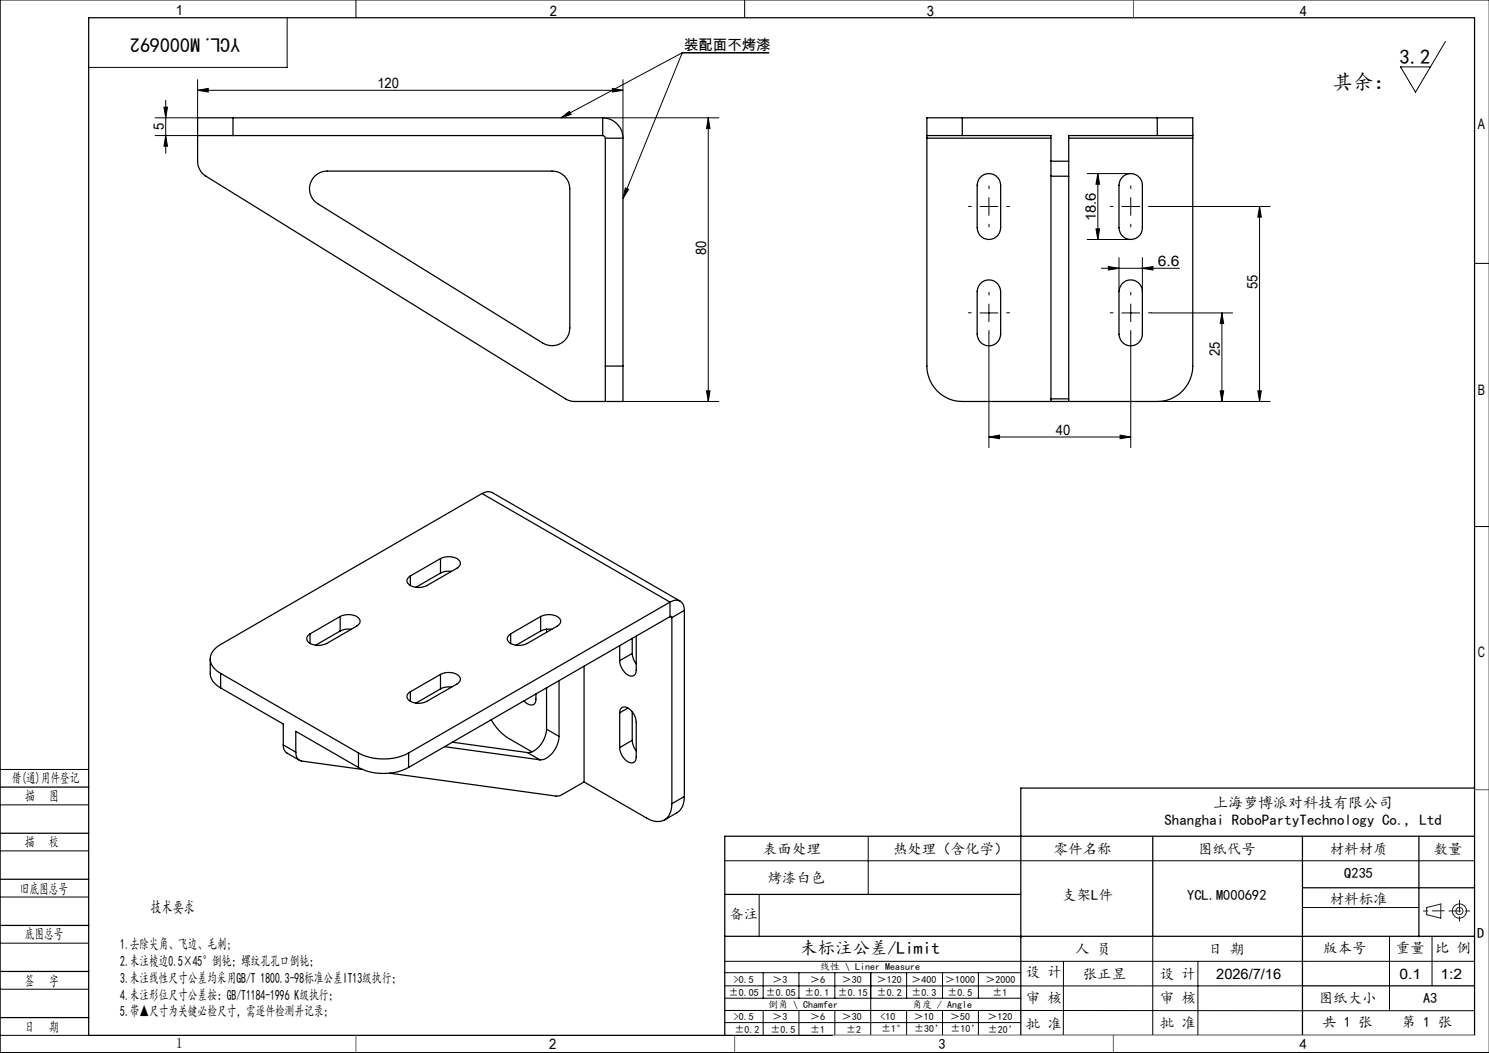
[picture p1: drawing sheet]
<svg xmlns="http://www.w3.org/2000/svg" width="420mm" height="297mm" viewBox="0 0 420 297" stroke-linecap="round" stroke-linejoin="round" font-family="sans-serif">
<g fill="none" stroke="#000" stroke-width=".28">
<path d="M100.4 0v5M210 0v5M420 0h-419.9v297h419.9M81 5v14h-56M192.4 14.9h24.5M192.4 14.9l-34.2 18.3M192.4 14.9l-16.7 41.1M407.7 11.7l-8.4 14.3-4.3-7.1h8.5M43.7 38.2h12M46.2 30.2h1l-.5 3zM46.7 38.2l.5 3h-1zM46.7 28.3v14.9"/>
<path d="M55.7 25.5l3-.6v1.1zM55.7 22.5v10.7h-12M55.7 25.5h120M158.2 33.2l2.4-1.8 .5 .9zM170 33.2h32.8M172.7 24.9l3 .6-3 .5zM175.7 22.5v16.5M199.8 33.2l.5 3.1h-1zM199.8 33.2v80M176.4 53l.9 .4-1.6 2.6zM276.4 58.2h5M278.9 55.7v5"/>
<path d="M306.7 49h12.2M309.7 49v18.6M309.7 49l.5 3h-1.1zM316.4 58.2h5.1M318.9 55.7v5M324.7 58.2h33.6M355.3 58.2v55M355.3 58.2l.5 3h-1zM306.7 67.6h12.2M309.1 64.6h1.1l-.5 3zM310.7 75.7h22M312.6 75.2l3 .5-3 .5z"/>
<path d="M315.6 72.7v9.5M322.2 75.7l3-.5v1zM322.2 72.7v9.5M415.9 74.3h4.1M276.4 88.3h5M278.9 85.8v4.9M278.9 94v32.3M316.4 88.3h5.1M318.9 85.8v4.9M318.9 94v32.3M324.7 88.3h23M344.7 88.3v24.9"/>
<path d="M344.7 88.3l.5 3h-1zM175.7 113.2h27.1M199.3 110.2h1l-.5 3zM326.4 113.2h31.9M344.2 110.2h1l-.5 3zM354.8 110.2h1l-.5 3zM278.9 123.3l3-.6v1.1zM278.9 123.3h40M315.9 122.7l3 .6-3 .5zM415.9 148.5h4.1M0 217h25M0 227h25"/>
<path d="M0 240h25M244.9 236v16.3M0 253h25M204.4 242.8h211.5M214.1 252.4v11.8M367.4 256h32.8M0 266h25M0 279h25M204.4 271.1h211.5M204.4 278.1h163M204.4 274.4h83.5M215.3 274.4v7.1"/>
<path d="M225.4 274.4v7.1M235.5 274.4v7.1M245.6 274.4v17.6M255.7 274.4v7.1M265.9 274.4v7.1M276 274.4v7.1M300 271.1l-.1 21M325.2 264.1v27.9M337.9 271.1v20.9M391.9 264.1v21M403.9 264.1v14M0 292h25"/>
<path d="M204.4 285l211.5 .1M204.4 288.4h83.5M204.5 281.5h83.5M215.3 285v7M225.4 285v7M235.5 285v7M255.7 285v7M265.9 285v7M276 285v7M287.9 292h128"/>
</g>
<g fill="none" stroke="#191924" stroke-width=".28">
<path d="M402.4 256l4-1v4l-4-1z"/>
<circle cx="411.7" cy="257" r="1"/>
<circle cx="411.7" cy="257" r="2"/>
</g>
<g fill="none" stroke="#000" stroke-width=".28" stroke-dasharray="30.5 1.3 1.3 1.3">
<path d="M274 58.2h-.8M279 53.2v-.8M284 58.2h.8M314 58.2h-.8M319 53.2v-.8M324 58.2h.8M279 63.2v.8M319 63.2v.8M274 88.2h-.8M279 93.2v.8M279 83.2v-.8M284 88.2h.8"/>
<path d="M314 88.2h-.8M319 93.2v.8M319 83.2v-.8M324 88.2h.8"/>
</g>
<g fill="none" stroke="#000" stroke-width=".35">
<path d="M25 5h390.9v287h-390.9zM55.7 38.2h10M65.7 33.2h-10v12.3a5 5 0 0 0 2.4 4.2l101.7 63 2 .5h13.9v-9.9M65.7 33.2v5M65.7 33.2h104.3M65.7 38.2h104.3M170 33.2a5.8 5.8 0 0 1 5.7 5.8M170 38.2l.6 .4 .1 .4M170 33.2v5M170.7 39h5M170.7 39v64.3M175.7 39v64.3"/>
<path d="M261.4 38.2h10M261.4 38.2v.8M261.4 39v64.3a10 10 0 0 0 10 9.9h55a10 10 0 0 0 10-9.9v-64.3M261.4 39h35M271.4 33.2h-10v5M271.4 33.2h55M271.4 38.2h25v7.3M271.4 33.2v5M301.4 39h35M326.4 33.2h10v5M326.4 38.2h10M326.4 38.2h-25v7.3"/>
<path d="M326.4 33.2v5M336.4 38.2v.8M88.9 49.6a4.7 4.7 0 0 1 3.4-1.3h63.4a4.9 4.9 0 0 1 5 4.9v39.3a5 5 0 0 1-7.6 4.3l-63.4-39.3a5 5 0 0 1-.8-7.9zM276.4 50.2a3.3 3.3 0 0 1 3.6-1.1 3.3 3.3 0 0 1 2.3 3.1v12a3.3 3.3 0 0 1-3.4 3.4 3.3 3.3 0 0 1-3.3-3.4v-12l.4-1.4zM296.4 45.5v4.2M296.4 49.7h5M296.4 45.5h5M296.4 49.7v62.8M301.4 45.5v4.2M301.4 49.7v62.8M316.4 50.2a3.3 3.3 0 0 1 3.6-1.1 3.3 3.3 0 0 1 2.2 3.1v12a3.3 3.3 0 0 1-3.3 3.4 3.3 3.3 0 0 1-3.3-3.4v-12l.4-1.4zM316.9 79.7a3.3 3.3 0 0 1 3.5-.4 3.3 3.3 0 0 1 1.8 2.9v12.1a3.3 3.3 0 0 1-3.3 3.2 3.3 3.3 0 0 1-3.3-3.2v-12.1a3.5 3.5 0 0 1 1.3-2.5z"/>
<path d="M276.4 80.2a3.3 3.3 0 0 1 3.6-1.1 3.3 3.3 0 0 1 2.3 3.1v12.1a3.3 3.3 0 0 1-3.4 3.2 3.3 3.3 0 0 1-3.3-3.2v-12.1l.4-1.4zM170.7 103.3v9.9M170.7 103.3h5M296.4 112.5v.7M296.4 112.5h5M301.4 112.5v.7M136 139.2l-73.8 42.6a4.7 4.7 0 0 0-2.8 4.8 5.3 5.3 0 0 0 2.8 3.3M136 139.2a3.1 3.1 0 0 1 2.8-.3l53 30.6M136 139.2l53 30.6M124.2 157.5a4.7 4.7 0 0 1 5.5 .8 1.35 1.35 0 0 1-.8 2l-8.5 4.9a4.7 4.7 0 0 1-5.4-.8 1.35 1.35 0 0 1 .7-1.9M124.2 157.5l-8.5 5M124.2 157.5v4.1"/>
<path d="M87.5 178.8v2.7M96 173.9a4.7 4.7 0 0 1 5.4 .7 1.35 1.35 0 0 1-.8 2l-8.5 4.9a4.7 4.7 0 0 1-5.4-.7 1.42 1.42 0 0 1 .8-2M96 173.9l-8.5 4.9M96 173.9v4.1M96 178l-7 4M99.1 177.5l-.4-.1a4.6 4.6 0 0 0-2.7 .6M115.7 162.5v2.7M124.2 161.6l-6.9 4.1M127.4 161.1l-1.9 .1-1.3 .4M144 178.8v2.7M152.5 173.9a4.7 4.7 0 0 1 5.5 .7 1.35 1.35 0 0 1-.8 2l-8.5 4.9a4.7 4.7 0 0 1-5.4-.7 1.35 1.35 0 0 1 .7-2M152.5 173.9l-8.5 4.9"/>
<path d="M152.5 178l-6.9 4M152.5 173.9v4.1M154.2 177.4v.9M155.6 177.5h-1.8l-1.3 .5M179.5 179.4v9.7a1.42 1.42 0 0 1-.7 1.5 1.42 1.42 0 0 1-1.7-.2l-1.4-1.5a4.5 4.5 0 0 1-.9-2.6M189 169.8a2.47 2.47 0 0 1 2.8-.3 2.47 2.47 0 0 1 1.2 2.7M189 173.9h.4l.1 .3M189 169.8l-73.7 42.6M189 169.8v4.1M189 173.9l-73.7 42.6M189 173.9l.5 .3M189.5 174.2v52.5"/>
<path d="M193 172.2l-3.5 2M193 172.2v52.4M59.3 185.8v4.1a4.9 4.9 0 0 0 2.9 4.1M62.2 189.9l38.9 22.5M62.2 194l17.7 10.2v5.9M62.2 189.9v4.1M115.7 195.1v2.7M124.2 190.2a4.1 4.1 0 0 1 5.7 1.1 1.63 1.63 0 0 1-1 1.6l-8.5 4.9a4.6 4.6 0 0 1-5.4-.7 1.35 1.35 0 0 1 .7-2M124.2 190.2l-8.5 4.9M124.2 190.2v4.1M124.2 194.3l-6.9 4M127.4 193.8h-1.9l-1.3 .5"/>
<path d="M151.2 195.7a2.64 2.64 0 0 1-.9 3.1 2.84 2.84 0 0 1-2.5-1.1M154.2 194v11.7M157.7 192v15.7M164.7 187.9v32.7M174.8 182.1v4.2M177.1 199.7l-2.3 1.3M178.3 184.3l.5 2 .7 1M178.3 184.3l-3.5 2M178.3 180.1v4.2M79.9 210.1l.3 1.4 .4 .6 3.9 2.4M79.9 210.1l3.5 2.1M83.4 212.2a2.22 2.22 0 0 0 1.7 2.5l17.1 2.3"/>
<path d="M83.4 212.2v-5.9l17.7 10.2M101.1 212.4a15.6 15.6 0 0 0 14.2 0M101.1 216.5a15.6 15.6 0 0 0 14.2 0M101.1 212.4v4.1M109.9 218.1l46.9 6.4 1.6-.3 6.3-3.6M115.3 212.4v4.1M125.4 210.6l26.9 3.7M127.6 209.3l21.2 3M138.5 203l1.5 2.2a12.9 12.9 0 0 0 3.5 3.1l6.5 3.8M148.8 212.3l3.5 2M154.2 205.7a7.3 7.3 0 0 1-4.8 6.6h-.6M154.2 205.7l3.5 2"/>
<path d="M157.7 207.7a7.2 7.2 0 0 1-4.8 6.6h-.6M174.8 201a1.42 1.42 0 0 1 .7-1.5 1.42 1.42 0 0 1 1.6 .2l1.5 1.4a4.5 4.5 0 0 1 .9 2.6v9.8a1.42 1.42 0 0 1-.7 1.5 1.42 1.42 0 0 1-1.7-.1l-1.4-1.4a4.5 4.5 0 0 1-.9-2.6M174.8 201v9.9M178.3 208.8l.5 2 .7 1M178.3 200.8v8M178.3 208.8l-3.5 2.1M0 222h25M0 235h25M164.7 220.6l17.7 10.1a4.2 4.2 0 0 0 6.5-1.2l.4-.8 .2-2M193 224.6a4.9 4.9 0 0 1-2 4.6l-3.6 2.1M193 224.6l-3.5 2.1M325.2 235.9v28.2"/>
<path d="M367.4 235.9v56.1M400.2 235.9v28.3M415.9 235.9h-211.5v56.1M415.9 222.3h-128v69.7M0 248h25M204.4 252.3h83.5M367.4 250.4h48.5M0 261h25M0 274h25M204.4 264.1h211.5M367.4 278.1h48.5M0 287h25"/>
</g>
<path d="M407.4 256.9l-5.9 .1M408.7 256.9h6M411.7 253.9v6" fill="none" stroke="#191924" stroke-width=".28" stroke-dasharray="6.3 1.3 1.3 1.3" stroke-dashoffset="3"/>
<path d="M235 292h180.9" fill="none" stroke="#c0c0c0" stroke-width=".28"/>
<path d="M319.7 0v5M415.9 222.7h4.1M100.4 292v5M207.2 292v5M314 292v5" fill="none" stroke="#00f" stroke-width=".28"/>
<path d="M406.4 255h.1" fill="none" stroke="#0ff" stroke-width=".28"/>
<g fill="#000">
<path d="M46.2 30.2h1l-.5 3zM46.7 38.2l.5 3h-1z"/>
<path d="M158.2 33.2l2.4-1.8 .5 .9zM176.4 53l.9 .4-1.6 2.6z"/>
<path d="M172.7 24.9l3 .6-3 .5zM55.7 25.5l3-.6v1.1z"/>
<path d="M199.8 33.2l.5 3.1h-1zM199.3 110.2h1l-.5 3z"/>
<path d="M309.7 49l.5 3h-1.1zM309.1 64.6h1.1l-.5 3z"/>
<path d="M312.6 75.2l3 .5-3 .5zM322.2 75.7l3-.5v1z"/>
<path d="M344.2 110.2h1l-.5 3zM344.7 88.3l.5 3h-1zM354.8 110.2h1l-.5 3zM355.3 58.2l.5 3h-1z"/>
<path d="M278.9 123.3l3-.6v1.1zM315.9 122.7l3 .6-3 .5z"/>
</g>
<g font-size="5.8">
<text x="394.8" y="18">3.2</text>
<text x="375.9" y="25.2">其余：</text>
</g>
<text font-size="5.6" x="67.7" y="10.6" transform="rotate(-180 67.7 10.6)">YCL.M000692</text>
<text font-size="4.9" x="225.7" y="269">未标注公差/Limit</text>
<text font-size="4.7" x="42.5" y="257.5">技术要求</text>
<g font-size="4.2">
<text x="342.2" y="227.9">上海萝博派对科技有限公司</text>
<text x="328.5" y="232.8">Shanghai RoboPartyTechnology Co., Ltd</text>
</g>
<g font-size="4.1">
<text x="49.6" y="4.3">1</text>
<text x="155.1" y="4.6">2</text>
<text x="261.4" y="4.6">3</text>
<text x="366.6" y="4.6">4</text>
<text x="193" y="14.2">装配面不烤漆</text>
<text x="106.4" y="24.9">120</text>
<text x="46.2" y="36.7" transform="rotate(-90 46.2 36.7)">5</text>
<text x="416.9" y="36.3">A</text>
<text x="309.1" y="62.5" transform="rotate(-90 309.1 62.5)">18.6</text>
<text x="199.2" y="71.9" transform="rotate(-90 199.2 71.9)">80</text>
<text x="326.6" y="75.1">6.6</text>
<text x="354.7" y="81.4" transform="rotate(-90 354.7 81.4)">55</text>
<text x="344.1" y="100.4" transform="rotate(-90 344.1 100.4)">25</text>
<text x="416.9" y="111.3">B</text>
<text x="297.8" y="122.7">40</text>
<text x="416.9" y="185.3">C</text>
<text x="3.3" y="220.9">借(通)用件登记</text>
<text x="7.1" y="226">描</text>
<text x="13.9" y="226">图</text>
<text x="7" y="238.9">描</text>
<text x="13.8" y="238.9">校</text>
<text x="215.3" y="240.8">表面处理</text>
<text x="251.9" y="240.8">热处理（含化学）</text>
<text x="297.3" y="240.8">零件名称</text>
<text x="337.9" y="240.8">图纸代号</text>
<text x="375.1" y="240.8">材料材质</text>
<text x="404.4" y="240.8">数量</text>
<text x="216.5" y="249">烤漆白色</text>
<text x="379.2" y="247.7">Q235</text>
<text x="5.6" y="252">旧底图总号</text>
<text x="299.6" y="253.7">支架L件</text>
<text x="334.9" y="253.7">YCL.M000692</text>
<text x="375.1" y="254.9">材料标准</text>
<text x="205.7" y="259.3">备注</text>
<text x="7" y="265">底图总号</text>
<text x="33.9" y="267.6">1.去除尖角、飞边、毛刺;</text>
<text x="303.3" y="269">人 员</text>
<text x="340.8" y="269">日 期</text>
<text x="373.2" y="268.7">版本号</text>
<text x="393.7" y="268.7">重量</text>
<text x="404.8" y="268.7">比 例</text>
<text x="416.7" y="264.6">D</text>
<text x="33.9" y="272.4">2.未注棱边0.5×45°倒钝；螺纹孔孔口倒钝；</text>
<text x="289.3" y="275.5">设 计</text>
<text x="7" y="278">签</text>
<text x="13.8" y="278">字</text>
<text x="33.9" y="277.2">3.未注线性尺寸公差均采用GB/T 1800.3-98标准公差IT13级执行；</text>
<text x="33.9" y="281.9">4.未注形位尺寸公差按：GB/T1184-1996 K级执行；</text>
<text x="305.4" y="276">张正昱</text>
<text x="327.2" y="276">设 计</text>
<text x="343.1" y="276">2026/7/16</text>
<text x="394.8" y="276">0.1</text>
<text x="406.3" y="276">1:2</text>
<text x="33.9" y="286.7">5.带▲尺寸为关键必检尺寸，需逐件检测并记录；</text>
<text x="289.3" y="283">审 核</text>
<text x="327.2" y="282.9">审 核</text>
<text x="372" y="283">图纸大小</text>
<text x="401.4" y="283">A3</text>
<text x="7" y="291">日</text>
<text x="13.8" y="291">期</text>
<text x="289.3" y="290.1">批 准</text>
<text x="327.2" y="290">批 准</text>
<text x="373" y="289.8">共 1 张</text>
<text x="395.4" y="289.8">第 1 张</text>
<text x="49.6" y="295.6">1</text>
<text x="154.9" y="296">2</text>
<text x="264.7" y="296">3</text>
<text x="366.6" y="296">4</text>
</g>
<g font-size="2.8">
<text x="231.3" y="273.6">线性 \ Liner Measure</text>
<text x="205.6" y="280.8">±0.05</text>
<text x="207" y="277.2">&gt;0.5</text>
<text x="216" y="280.8">±0.05</text>
<text x="217.9" y="277.2">＞3</text>
<text x="227" y="280.8">±0.1</text>
<text x="228.5" y="277.2">＞6</text>
<text x="236.3" y="280.8">±0.15</text>
<text x="237.5" y="277.2">＞30</text>
<text x="247.4" y="277.2">＞120</text>
<text x="247.4" y="280.8">±0.2</text>
<text x="257.1" y="277.2">＞400</text>
<text x="257.1" y="280.8">±0.3</text>
<text x="266.6" y="277.2">＞1000</text>
<text x="267.3" y="280.8">±0.5</text>
<text x="278" y="277.2">＞2000</text>
<text x="279.9" y="280.8">±1</text>
<text x="207" y="287.8">&gt;0.5</text>
<text x="216.6" y="284.3">倒角 \ Chamfer</text>
<text x="217.9" y="287.8">＞3</text>
<text x="228.5" y="287.8">＞6</text>
<text x="237.5" y="287.8">＞30</text>
<text x="248.4" y="287.8">&lt;10</text>
<text x="257.3" y="284.3">角度 / Angle</text>
<text x="257.8" y="287.8">＞10</text>
<text x="268" y="287.8">＞50</text>
<text x="278.5" y="287.8">＞120</text>
<text x="207.1" y="291.3">±0.2</text>
<text x="217.3" y="291.3">±0.5</text>
<text x="228.5" y="291.3">±1</text>
<text x="238.7" y="291.3">±2</text>
<text x="248.6" y="291.1">±1°</text>
<text x="257.8" y="291.1">±30’</text>
<text x="268.1" y="291.1">±10’</text>
<text x="278.6" y="291.2">±20’</text>
</g>
</svg>
